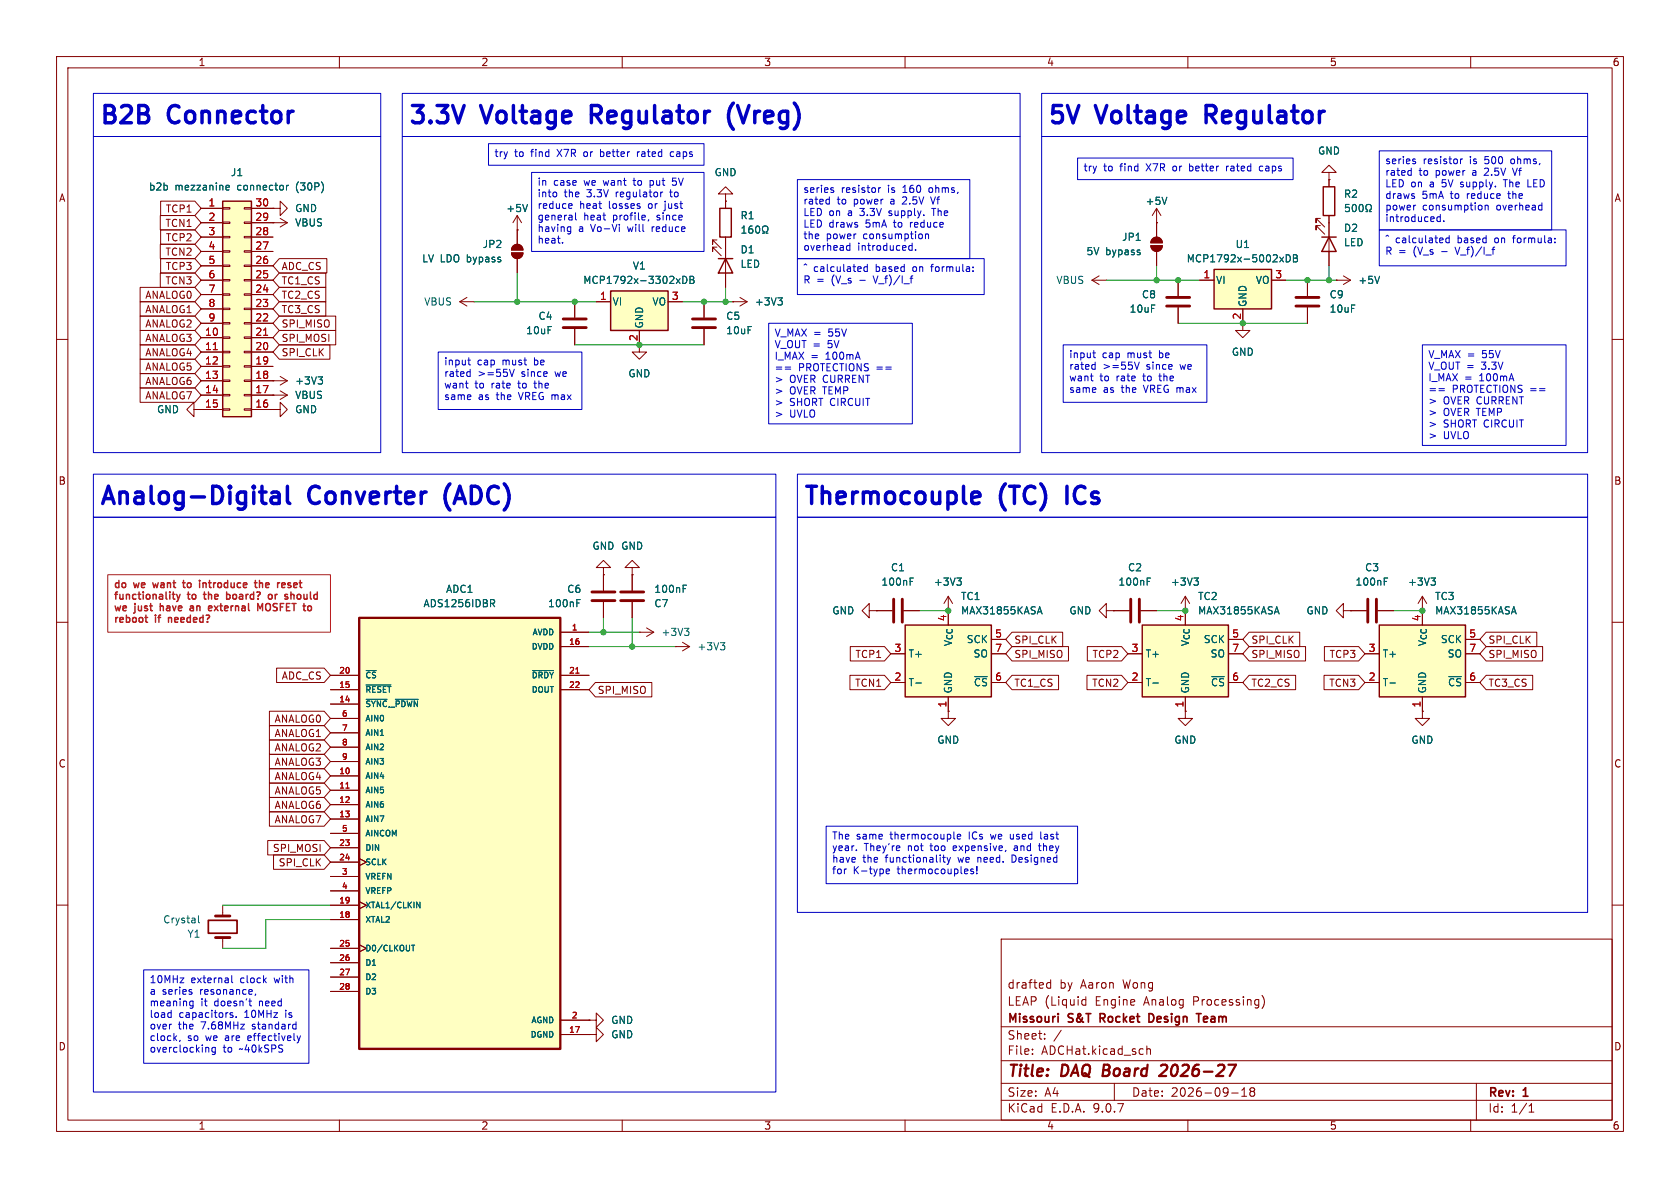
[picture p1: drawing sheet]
<svg xmlns="http://www.w3.org/2000/svg" width="297mm" height="210mm" viewBox="0 0 297 210" stroke-linecap="round" stroke-linejoin="round" font-family="sans-serif">
<g fill="none" stroke="#840000" stroke-width=".18">
<path d="M10 10h277v190h-277zM12 12h273v186h-273zM60 10v2M110 10v2M160 10v2M210 10v2M260 10v2M204.5 39.4h.1M204.5 36.8l-.8 1.3M204.5 36.8l.7 1.3M204.5 36.8v2.6M10 60h2"/>
<path d="M285 60h2M10 110h2M285 110h2M10 160h2M177 166h108v32h-108zM185.1 174.6l.2 .1 .4-.1M185.7 173.2v1.5M185.7 173.8l-.4-.1-.2 .1M191.5 176.7l.5 .1M192 176.2v1.5M192 177.6l-.5 .1M223.1 176a1.72 1.72 0 0 1 0 2.3"/>
<path d="M285 160h2M60 198v2M110 198v2M160 198v2M177 194.5h108M177 191.5h108M177 187.5h108M177 181.5h108M182.5 186.3v.1M182.5 185.5v.1M184.7 183.6v.1M184.7 182.8v.1"/>
<path d="M187.6 182.1l-1.3 2M197 191.5v3M202.7 184.9v1.5M202.7 185.5l.3-.1 .3 .1 .1 .9M210 198v2M217.7 193.2h1.2M219.5 193.8h.9M219.5 192.7l.5-.4v1.5M221.2 192.9l-.2 .3v.5l.2 .1 .5-.1 .1-.2-.1-.4-.2-.2M221.2 192.9l-.2-.2 .2-.4 .5 .1 .1 .2-.3 .3M221.2 192.9h.3M260 198v2"/>
<path d="M261 191.5v6.5M270.3 196.6h.9M270.3 195.5l.4-.4v1.5"/>
</g>
<path d="M206 188.2h-.4l-.4 .2M206.2 189.1l-1.3 1.1h1.3M217.2 188.2h1.3l-1.1 2" fill="none" stroke="#840000" stroke-width=".4"/>
<path d="M194.5 180h.6M195.1 179.2h-.6v1.5M203.8 179.4l-.3-.2h-.4v1.5h.4l.3-.2M211.5 179.2h.8M213 179.7l-.2 .2v.6l.2 .2M213.5 180l-.7 .2" fill="none" stroke="#840000" stroke-width=".3"/>
<path d="M206.3 34.9l-.4 1.2" fill="none" stroke="#006464" stroke-width=".18"/>
<path d="M243.8 110.5h15.3v12.7h-15.3z" fill="#ffffc2"/>
<path d="M243.8 110.5h15.3v12.7h-15.3z" fill="none" stroke="#840000" stroke-width=".25"/>
<path d="M241.3 115.6h2.5M259.1 115.6h2.5M259.1 113h2.5M209.5 125.7v1.3h1.3l-1.3 1.3-1.2-1.3h1.2M209.5 125.7h.1M241.3 120.7h2.5M251.5 125.7v1.3h1.2l-1.2 1.3-1.3-1.3h1.3M251.5 125.7h.1M251.5 123.2v2.5M259.1 120.7h2.5" fill="none" stroke="#840000" stroke-width=".18"/>
<path d="M267.3 108.2h.6M267.6 107.3l.4 1.2M245.7 120.7h1" fill="none" stroke="#006464" stroke-width=".18"/>
<path d="M201.9 110.5h15.3v12.7h-15.3z" fill="#ffffc2"/>
<path d="M233.7 41.9h2.5M234.9 41.9l1.3 2.6h-2.5zM201.9 110.5h15.3v12.7h-15.3z" fill="none" stroke="#840000" stroke-width=".25"/>
<g fill="none" stroke="#840000" stroke-width=".18">
<path d="M204.5 39.4v2.5M233.4 38.6h-.7v.8v-.8l1.5 1.5M233.4 39.9h-.7v.7v-.7l1.5 1.5M234.9 30.5h1.3l-1.3-1.3-1.2 1.3h1.2v1.3M234.9 31.8h.1M234.9 39.4v7.6M203.5 43.4h2a1.02 1.02 0 0 1-1 1 1.02 1.02 0 0 1-1-1zM203.7 42.2a1.02 1.02 0 0 1 1.2-.2 1.02 1.02 0 0 1 .6 .9h-2zM204.5 44.5v2.5M208.3 49.5v2.8M208.3 54.4v2.8M219.7 57.2v1.2h1.3l-1.3 1.3-1.3-1.3h1.3"/>
<path d="M231.1 49.5v2.8M231.1 54.4v2.8M199.4 115.6h2.5M217.2 115.6h2.5M217.2 113h2.5M251.5 105.4l-.8 1.3M251.5 105.4l.7 1.3M251.5 105.4v2.6M167.6 125.7v1.3h1.3l-1.3 1.3-1.2-1.3h1.2M167.6 125.7h.1M199.4 120.7h2.5M209.5 123.2v2.5"/>
<path d="M217.2 120.7h2.5"/>
</g>
<path d="M225.4 108.2h.6M225.7 107.3l.4 1.2M253 102.2h.8l-.5 .5M253.5 102.7l.3 .2v.3l-.3 .2M203.8 120.7h1" fill="none" stroke="#006464" stroke-width=".18"/>
<path d="M206.2 52.6h4.1M206.2 54.1h4.1M229.1 52.6h4.1M229.1 54.1h4.1" fill="none" stroke="#840000" stroke-width=".51"/>
<g fill="#840000" stroke="#840000" stroke-width=".18">
<path d="M203.5 43.4h2a1.02 1.02 0 0 1-1 1 1.02 1.02 0 0 1-1-1z"/>
<path d="M203.7 42.2a1.02 1.02 0 0 1 1.2-.2 1.02 1.02 0 0 1 .6 .9h-2z"/>
</g>
<path d="M160 110.5h15.3v12.7h-15.3z" fill="#ffffc2"/>
<path d="M160 110.5h15.3v12.7h-15.3z" fill="none" stroke="#840000" stroke-width=".25"/>
<path d="M157.5 115.6h2.5M175.3 115.6h2.5M175.3 113h2.5M157.5 120.7h2.5M167.6 123.2v2.5M175.3 120.7h2.5" fill="none" stroke="#840000" stroke-width=".18"/>
<path d="M183.5 108.2h.6M183.8 107.3l.4 1.2M161.9 120.7h1" fill="none" stroke="#006464" stroke-width=".18"/>
<path d="M214.6 47.6h10.2v7h-10.2z" fill="#ffffc2"/>
<path d="M233.9 33h2.1v5.1h-2.1zM214.6 47.6h10.2v7h-10.2z" fill="none" stroke="#840000" stroke-width=".25"/>
<path d="M234.9 31.8v1.2M234.9 38.1v1.3M212.1 49.5h2.5M219.7 54.6v2.6M224.8 49.5h2.5M154.9 108h2.8M159.8 108h2.8M104.1 180.3h1.3v-1.2l1.3 1.2-1.3 1.3v-1.3M104.1 180.3h.1" fill="none" stroke="#840000" stroke-width=".18"/>
<path d="M238.5 36.1h-.6l-.1 .6 .2-.1 .4 .1 .2 .2-.1 .4-.2 .1-.5-.1M239.2 36.3l.2-.2a.68 .68 0 0 1 .4 .7 .68 .68 0 0 1-.4 .6l-.2-.1-.1-.4zM240.4 36.3l.2-.2a.68 .68 0 0 1 .4 .7 .68 .68 0 0 1-.4 .6l-.2-.1-.1-.4zM241.5 37.4h.3v-.2a.54 .54 0 0 1-.3-.8 .54 .54 0 0 1 .8-.2 .58 .58 0 0 1-.2 1v.2h.3M226.2 45.5l.7 .8M226.9 45.5l-.7 .8M227.4 45a.64 .64 0 0 1 .7 .7 .64 .64 0 0 1-.7 .6zM228.7 45h.4l.2 .3-.2 .3 .2 .2 .1 .3-.3 .2h-.4zM228.7 45.6h.4M160.9 102.8h.4M160.9 102.2h.6" fill="none" stroke="#006464" stroke-width=".18"/>
<path d="M158 105.9v4.1M159.5 105.9v4.1" fill="none" stroke="#840000" stroke-width=".51"/>
<path d="M39.4 35.6h5v38.1h-5z" fill="#ffffc2"/>
<path d="M39.4 35.6h5v38.1h-5z" fill="none" stroke="#840000" stroke-width=".25"/>
<g fill="none" stroke="#840000" stroke-width=".18">
<path d="M35.6 36.8h3.8M35.6 39.4h3.8M39.4 36.7h1.2v.3h-1.2zM39.4 39.2h1.2v.3h-1.2zM43.2 36.7h1.2v.3h-1.2zM43.2 39.2h1.2v.3h-1.2zM44.4 36.8h3.9M44.4 39.4h6.4M48.3 36.8h1.2v-1.2l1.3 1.2-1.3 1.3v-1.3M48.3 36.8h.1M48.3 39.4h.1M49.5 38.6l1.3 .8"/>
<path d="M50.8 39.4l-1.3 .7M35.6 41.9h3.8M35.6 44.5h3.8M35.6 47h3.8M35.6 49.5h3.8M35.6 52.1h3.8M35.6 54.6h3.8M35.6 57.2h3.8M35.6 59.7h3.8M39.4 41.8h1.2v.2h-1.2zM39.4 44.3h1.2v.3h-1.2zM39.4 46.9h1.2v.2h-1.2z"/>
<path d="M39.4 49.4h1.2v.3h-1.2zM39.4 51.9h1.2v.3h-1.2zM39.4 54.5h1.2v.2h-1.2zM39.4 57h1.2v.3h-1.2zM39.4 59.6h1.2v.2h-1.2zM43.2 41.8h1.2v.2h-1.2zM43.2 44.3h1.2v.3h-1.2zM43.2 46.9h1.2v.2h-1.2zM43.2 49.4h1.2v.3h-1.2zM43.2 51.9h1.2v.3h-1.2zM43.2 54.5h1.2v.2h-1.2zM43.2 57h1.2v.3h-1.2z"/>
<path d="M43.2 59.6h1.2v.2h-1.2zM44.4 41.9h3.9M44.4 44.5h3.9M44.4 47h3.9M44.4 49.5h3.9M44.4 52.1h3.9M44.4 54.6h3.9M44.4 57.2h3.9M44.4 59.7h3.9M101.6 53.3v2.8M101.6 58.2v2.8M193 49.5h2.6"/>
<path d="M193 49.5l1.3 .8M194.3 48.8l-1.3 .7M195.6 49.5h.1M34.3 72.4v-1.3l-1.3 1.3 1.3 1.3v-1.3h1.3M35.6 72.4h.1M35.6 62.2h3.8M35.6 64.8h3.8M35.6 67.3h3.8M35.6 69.9h3.8M35.6 72.4h3.8M39.4 62.1h1.2v.3h-1.2zM39.4 64.6h1.2v.3h-1.2z"/>
<path d="M39.4 67.2h1.2v.2h-1.2zM39.4 69.7h1.2v.3h-1.2zM39.4 72.3h1.2v.2h-1.2zM43.2 62.1h1.2v.3h-1.2zM43.2 64.6h1.2v.3h-1.2zM43.2 67.2h1.2v.2h-1.2zM43.2 69.7h1.2v.3h-1.2zM43.2 72.3h1.2v.2h-1.2zM44.4 62.2h3.9M44.4 64.8h3.9M44.4 67.3h6.4M44.4 69.9h6.4"/>
<path d="M44.4 72.4h3.9M48.3 67.3h.1M48.3 69.9h.1M48.3 72.4h1.2v1.3l1.3-1.3-1.3-1.3v1.3M48.3 72.4h.1M49.5 66.5l1.3 .8M49.5 69.1l1.3 .8M50.8 67.3l-1.3 .8M50.8 69.9l-1.3 .7M113 61v1.2h1.3l-1.3 1.3-1.2-1.3h1.2M153.7 108v-1.3l-1.3 1.3 1.3 1.2v-1.2h1.2M154.9 108h.1"/>
<path d="M167.6 105.4l-.7 1.3M167.6 105.4l.8 1.3M167.6 105.4v2.6M195.6 108v-1.3l-1.3 1.3 1.3 1.2v-1.2h1.2M196.8 108h.1M196.8 108h2.8M201.7 108h2.8M209.5 105.4l-.7 1.3M209.5 105.4l.8 1.3M209.5 105.4v2.6M237.5 108v-1.3l-1.3 1.3 1.3 1.2v-1.2h1.3M238.8 108h.1"/>
<path d="M238.8 108h2.8M243.6 108h2.8"/>
</g>
<path d="M46.6 59.3h.7M37.7 61.8h.7" fill="none" stroke="#a90000" stroke-width=".18"/>
<g fill="none" stroke="#006464" stroke-width=".18">
<path d="M40 33.5h.5M40 32.8h.4l.1 .3-.6 .1M50.6 32.8v.8M51 32.8l-.4 .2M56.2 66.6h.8l-.4 .5M56.8 67.1l.2 .2v.3l-.2 .3M169.2 102.2h.7l-.4 .5M169.7 102.7l.2 .2v.3l-.2 .2M202.8 102.2h.6M202.8 102.8h.4M211.1 102.2h.7l-.4 .5M211.6 102.7l.2 .2v.3l-.2 .2"/>
<path d="M244.7 102.2h.6M244.7 102.8h.4"/>
</g>
<path d="M99.6 56.4h4M99.6 57.9h4M199.9 105.9v4.1M201.4 105.9v4.1M241.8 105.9v4.1M243.3 105.9v4.1" fill="none" stroke="#840000" stroke-width=".51"/>
<path d="M63.5 109.2h35.6v76.2h-35.6z" fill="#ffffc2"/>
<path d="M63.5 109.2h35.6v76.2h-35.6z" fill="none" stroke="#840000" stroke-width=".41"/>
<g fill="none" stroke="#840000" stroke-width=".18">
<path d="M91.4 38.1l-.7 1.3M91.4 38.1l.8 1.3M91.4 38.1v5.1M128.3 34.3h1.2l-1.2-1.3-1.3 1.3h1.3v1.3M128.3 35.6h.1M128.3 35.6v1.2M81.3 53.3l1.2 .8M81.3 53.3h2.5M82.5 52.6l-1.2 .7M83.8 53.3h.1M90.4 44.7h2.1a1.02 1.02 0 0 1-1.1 1 1.02 1.02 0 0 1-1-1zM90.7 43.5a1.02 1.02 0 0 1 1.1-.2 1.02 1.02 0 0 1 .7 .9h-2.1z"/>
<path d="M91.4 40.6h.1M91.4 45.7v2.6M124.5 53.3v2.8M124.5 58.2v2.8M126.7 42.4h-.7v.8v-.8l1.5 1.5M126.7 43.7h-.7v.8v-.8l1.5 1.5M128.3 41.9v8.9M58.4 119.4h5.1M99.1 119.4h5M99.1 111.8h5M99.1 114.3h5M106.7 100.3h1.2l-1.2-1.2-1.3 1.2h1.3v1.3"/>
<path d="M106.7 101.6h.1M111.8 100.3h1.2l-1.2-1.2-1.3 1.2h1.3v1.3M111.8 101.6h.1M58.4 121.9h5.1M58.4 124.5h5.1M58.4 127h5.1M58.4 129.5h5.1M58.4 132.1h5.1M58.4 134.6h5.1M58.4 137.2h5.1M58.4 139.7h5.1M99.1 121.9h5"/>
<path d="M58.4 142.2h5.1M58.4 144.8h5.1M58.4 147.3h5.1M58.4 149.9h5.1M58.4 152.4h5.1M58.4 154.9h5.1M58.4 157.5h5.1M63.5 151.8l1.3 .6-1.3 .6M63.5 159.4l1.3 .6-1.3 .7M58.4 160h5.1M58.4 162.6h5.1M58.4 167.6h5.1"/>
<path d="M58.4 170.2h5.1M58.4 172.7h5.1M58.4 175.3h5.1M63.5 167l1.3 .6-1.3 .7M99.1 180.3h5M99.1 182.9h5M104.1 182.9h1.3v-1.3l1.3 1.3-1.3 1.3v-1.3M104.1 182.9h.1"/>
</g>
<g fill="none" stroke="#006464" stroke-width=".18">
<path d="M93.3 36.1l-.5 1.3M133 39.9l-.4 .1a.86 .86 0 0 0 0 1.2l.4-.1 .1-.4-.2-.3-.4 .1-.1 .2M131.2 41.2h.7M131.2 40.3l.3-.4v1.3M133.7 40.1l.2-.2a.68 .68 0 0 1 .4 .7 .68 .68 0 0 1-.4 .6l-.2-.1-.1-.4zM134.8 41.2h.3v-.2a.54 .54 0 0 1-.3-.8 .54 .54 0 0 1 .8-.2 .58 .58 0 0 1-.1 1v.2h.3M64.7 118.5h1.8M86.7 106h.5l.2 .2-.1 .4-.6 .1M87 106.7l.4 .6M94.1 118.5h3.7M64.7 121.1h4.4M64.7 123.6h3.7"/>
<path d="M69.9 123.6h4M73.7 159.5l.5 1v-1M72.7 167.1h.6M73 167.1v1"/>
</g>
<path d="M101.8 119h.6M61.2 139.3h.5" fill="none" stroke="#a90000" stroke-width=".18"/>
<path d="M127.3 36.8h2v5.1h-2zM127 45.7h2.5M128.3 45.7l1.2 2.6h-2.5z" fill="none" stroke="#840000" stroke-width=".25"/>
<g fill="#840000" stroke="#840000" stroke-width=".18">
<path d="M90.4 44.7h2.1a1.02 1.02 0 0 1-1.1 1 1.02 1.02 0 0 1-1-1z"/>
<path d="M90.7 43.5a1.02 1.02 0 0 1 1.1-.2 1.02 1.02 0 0 1 .7 .9h-2.1z"/>
</g>
<path d="M122.4 56.4h4.1M122.4 57.9h4.1" fill="none" stroke="#840000" stroke-width=".51"/>
<path d="M107.9 51.4h10.2v7h-10.2z" fill="#ffffc2"/>
<path d="M107.9 51.4h10.2v7h-10.2z" fill="none" stroke="#840000" stroke-width=".25"/>
<g fill="none" stroke="#840000" stroke-width=".18">
<path d="M28.3 38.1h6.1l1.2 1.3-1.2 1.2h-6.1zM28.4 35.6h6l1.2 1.2-1.2 1.3h-6zM35.6 36.8h3.8M35.6 39.4h3.8M44.4 36.8h3.9M44.4 39.4h3.9M48.3 36.8h.1M48.3 39.4h.1M128.3 35.6h.1M128.3 35.6v1.2M204.5 39.4h.1M204.5 39.4v2.5"/>
<path d="M234.9 31.8h.1M234.9 31.8v1.2M234.9 38.1v3.8M24.8 58.4h9.6l1.2 1.3-1.2 1.3h-9.6zM24.8 53.3h9.6l1.2 1.3-1.2 1.3h-9.6zM24.8 50.8h9.6l1.2 1.3-1.2 1.2h-9.6zM24.8 55.9h9.6l1.2 1.3-1.2 1.2h-9.6zM28.3 48.3h6.1l1.2 1.2-1.2 1.3h-6.1zM28.3 43.2h6.1l1.2 1.3-1.2 1.2h-6.1zM28.4 45.7h6l1.2 1.3-1.2 1.3h-6zM28.4 40.6h6l1.2 1.3-1.2 1.3h-6zM35.6 49.5h3.8"/>
<path d="M35.6 41.9h3.8M35.6 44.5h3.8M35.6 47h3.8M35.6 52.1h3.8M35.6 54.6h3.8M35.6 57.2h3.8M35.6 59.7h3.8M44.4 49.5h3.9M44.4 41.9h3.9M44.4 44.5h3.9M44.4 47h3.9M44.4 52.1h3.9"/>
<path d="M44.4 54.6h3.9M44.4 57.2h3.9M44.4 59.7h3.9M49.4 48.3h8.2v2.5h-8.2l-1.1-1.3zM49.4 45.7h8.4v2.6h-8.4l-1.1-1.3zM49.4 50.8h8.2v2.5h-8.2l-1.1-1.2zM49.4 58.4h10v2.6h-10l-1.1-1.3zM49.4 55.9h10v2.5h-10l-1.1-1.2zM49.4 53.3h8.2v2.6h-8.2l-1.1-1.3zM91.4 40.6h.1M91.4 40.6v2.6M91.4 45.7v2.6"/>
<path d="M101.6 53.3v2.8M101.6 58.2v2.8M105.4 53.3h2.5M113 58.4v2.6M118.1 53.3h2.5M124.5 53.3v2.8M124.5 58.2v2.8M128.3 41.9v3.8M128.3 48.3v2.5M129.5 53.3h.1M129.5 53.3h2.6M130.8 52.6l1.3 .7"/>
<path d="M132.1 53.3l-1.3 .8M204.5 44.5v2.5M208.3 49.5v2.8M208.3 54.4v2.8M212.1 49.5h2.5M219.7 54.6v2.6M224.8 49.5h2.5M231.1 49.5v2.8M231.1 54.4v2.8M234.9 44.5v2.5M236.2 49.5h.1M236.2 49.5h2.6"/>
<path d="M237.5 48.8l1.3 .7M238.8 49.5l-1.3 .8M24.8 66h9.6l1.2 1.3-1.2 1.3h-9.6zM24.8 68.6h9.6l1.2 1.3-1.2 1.2h-9.6zM24.8 63.5h9.6l1.2 1.3-1.2 1.2h-9.6zM24.8 61h9.6l1.2 1.2-1.2 1.3h-9.6zM35.6 72.4h.1M35.6 62.2h3.8M35.6 64.8h3.8M35.6 67.3h3.8M35.6 69.9h3.8M35.6 72.4h3.8"/>
<path d="M44.4 62.2h3.9M44.4 64.8h3.9M44.4 67.3h3.9M44.4 69.9h3.9M44.4 72.4h3.9M48.3 67.3h.1M48.3 69.9h.1M48.3 72.4h.1M49.4 61h8.9v2.5h-8.9l-1.1-1.3zM48.9 118.1h8.4l1.1 1.3-1.1 1.3h-8.4zM58.4 119.4h5.1M99.1 111.8h5"/>
<path d="M99.1 114.3h5M99.1 119.4h5M106.7 101.6h.1M106.7 101.6v2.8M106.7 106.4v2.8M111.8 101.6h.1M111.8 101.6v2.8M111.8 106.4v2.8M113 111.8h.1M113 111.8h2.6M114.3 111l1.3 .8M115.6 111.8l-1.3 .7"/>
<path d="M119.4 114.3h.1M119.4 114.3h2.5M120.6 113.5l1.3 .8M121.9 114.3l-1.3 .8M150.3 119.4h6.1l1.1 1.3-1.1 1.2h-6.1zM150.3 114.3h6.1l1.1 1.3-1.1 1.2h-6.1zM154.9 108h.1M154.9 108h2.8M157.5 115.6h2.5M159.8 108h2.8M175.3 115.6h2.5M175.3 113h2.5"/>
<path d="M178.9 111.8h9v2.5h-9l-1.1-1.3zM178.9 119.4h8.2v2.5h-8.2l-1.1-1.2zM178.9 114.3h10v2.5h-10l-1.1-1.2zM192.2 119.4h6.1l1.1 1.3-1.1 1.2h-6.1zM192.2 114.3h6.1l1.1 1.3-1.1 1.2h-6.1zM196.8 108h.1M196.8 108h2.8M199.4 115.6h2.5M201.7 108h2.8M217.2 115.6h2.5M217.2 113h2.5M220.8 111.8h9v2.5h-9l-1.1-1.3z"/>
<path d="M220.8 114.3h10v2.5h-10l-1.1-1.2zM220.8 119.4h8.2v2.5h-8.2l-1.1-1.2zM234.1 119.4h6.1l1.1 1.3-1.1 1.2h-6.1zM234.1 114.3h6.1l1.1 1.3-1.1 1.2h-6.1zM238.8 108h.1M238.8 108h2.8M241.3 115.6h2.5M243.6 108h2.8M259.1 115.6h2.5M259.1 113h2.5M262.7 111.8h9v2.5h-9l-1.1-1.3zM262.7 114.3h10v2.5h-10l-1.1-1.2z"/>
<path d="M262.7 119.4h8.3v2.5h-8.3l-1.1-1.2zM47.6 138.4h9.7l1.1 1.3-1.1 1.3h-9.7zM47.6 135.9h9.7l1.1 1.3-1.1 1.2h-9.7zM47.6 133.3h9.7l1.1 1.3-1.1 1.3h-9.7zM47.6 130.8h9.7l1.1 1.3-1.1 1.3h-9.7zM47.6 128.3h9.7l1.1 1.2-1.1 1.3h-9.7zM47.6 125.7h9.7l1.1 1.3-1.1 1.3h-9.7zM58.4 121.9h5.1M58.4 124.5h5.1M58.4 127h5.1M58.4 129.5h5.1M58.4 132.1h5.1"/>
<path d="M58.4 134.6h5.1M58.4 137.2h5.1M58.4 139.7h5.1M99.1 121.9h5M105.3 120.6h9.9v2.6h-9.9l-1.2-1.3zM157.5 120.7h2.5M167.6 125.7h.1M167.6 123.2v2.5M175.3 120.7h2.5M199.4 120.7h2.5M209.5 125.7h.1M209.5 123.2v2.5"/>
<path d="M217.2 120.7h2.5M241.3 120.7h2.5M251.5 125.7h.1M251.5 123.2v2.5M259.1 120.7h2.5M47.3 148.6h10l1.1 1.3-1.1 1.2h-10zM47.6 141h9.7l1.1 1.2-1.1 1.3h-9.7zM47.6 143.5h9.7l1.1 1.3-1.1 1.3h-9.7zM48.4 151.1h8.9l1.1 1.3-1.1 1.3h-8.9zM58.4 142.2h5.1M58.4 144.8h5.1M58.4 147.3h5.1"/>
<path d="M58.4 149.9h5.1M58.4 152.4h5.1M58.4 154.9h5.1M58.4 157.5h5.1M63.5 151.8l1.3 .6-1.3 .6M63.5 159.4l1.3 .6-1.3 .7M39.4 160v1.9M39.4 165.7v1.9M58.4 160h5.1M58.4 162.6h5.1M58.4 167.6h5.1M58.4 170.2h5.1"/>
<path d="M58.4 172.7h5.1M58.4 175.3h5.1M63.5 167l1.3 .6-1.3 .7M99.1 180.3h5M99.1 182.9h5M104.1 182.9h.1M104.1 180.3h.1"/>
</g>
<g fill="none" stroke="#006464" stroke-width=".18">
<path d="M40 33.5h.5M40 32.8h.4l.1 .3-.6 .1M50.6 32.8v.8M51 32.8l-.4 .2M93.3 36.1l-.5 1.3M133 39.9l-.4 .1a.86 .86 0 0 0 0 1.2l.4-.1 .1-.4-.2-.3-.4 .1-.1 .2M206.3 34.9l-.4 1.2M238.5 36.1h-.6l-.1 .6 .2-.1 .4 .1 .2 .2-.1 .4-.2 .1-.5-.1M239.2 36.3l.2-.2a.68 .68 0 0 1 .4 .7 .68 .68 0 0 1-.4 .6l-.2-.1-.1-.4zM240.4 36.3l.2-.2a.68 .68 0 0 1 .4 .7 .68 .68 0 0 1-.4 .6l-.2-.1-.1-.4zM241.5 37.4h.3v-.2a.54 .54 0 0 1-.3-.8 .54 .54 0 0 1 .8-.2 .58 .58 0 0 1-.2 1v.2h.3M119.6 49.3l.6 .8"/>
<path d="M120.2 49.3l-.6 .8M120.7 48.8a.64 .64 0 0 1 .7 .7 .64 .64 0 0 1-.7 .6zM122 48.8h.4l.2 .3-.2 .3 .2 .2 .1 .3-.2 .2h-.5zM122 49.4h.4M131.2 41.2h.7M131.2 40.3l.3-.4v1.3M133.7 40.1l.2-.2a.68 .68 0 0 1 .4 .7 .68 .68 0 0 1-.4 .6l-.2-.1-.1-.4zM134.8 41.2h.3v-.2a.54 .54 0 0 1-.3-.8 .54 .54 0 0 1 .8-.2 .58 .58 0 0 1-.1 1v.2h.3M137.5 52.6h.8l-.4 .5M138.1 53.1l.2 .3v.3l-.2 .2M226.2 45.5l.7 .8M226.9 45.5l-.7 .8"/>
<path d="M227.4 45a.64 .64 0 0 1 .7 .7 .64 .64 0 0 1-.7 .6zM228.7 45h.4l.2 .3-.2 .3 .2 .2 .1 .3-.3 .2h-.4zM228.7 45.6h.4M243.9 48.8l-.4 1.3M56.2 66.6h.8l-.4 .5M56.8 67.1l.2 .2v.3l-.2 .3M64.7 118.5h1.8M86.7 106h.5l.2 .2-.1 .4-.6 .1M87 106.7l.4 .6M94.1 118.5h3.7M102 106.6h.4M102 106h.6"/>
<path d="M120.8 104.1h.4M120.8 103.4h.6M121 111.1h.8l-.4 .5M121.5 111.6l.3 .2v.3l-.3 .2M127.4 113.6h.7l-.4 .5M127.9 114.1l.2 .2v.3l-.2 .3M160.9 102.2h.6M160.9 102.8h.4M169.2 102.2h.7l-.4 .5M169.7 102.7l.2 .2v.3l-.2 .2M183.5 108.2h.6M183.8 107.3l.4 1.2"/>
<path d="M202.8 102.2h.6M202.8 102.8h.4M211.1 102.2h.7l-.4 .5M211.6 102.7l.2 .2v.3l-.2 .2M225.4 108.2h.6M225.7 107.3l.4 1.2M244.7 102.2h.6M244.7 102.8h.4M253 102.2h.8l-.5 .5M253.5 102.7l.3 .2v.3l-.3 .2M267.3 108.2h.6M267.6 107.3l.4 1.2"/>
<path d="M64.7 121.1h4.4M64.7 123.6h3.7M69.9 123.6h4M161.9 120.7h1M203.8 120.7h1M245.7 120.7h1M73.7 159.5l.5 1v-1M35.1 161.9v1.1l.2 .1M72.7 167.1h.6M73 167.1v1"/>
</g>
<path d="M104.6 106.2h4.1M104.6 104.6h4.1M109.7 106.2h4.1M109.7 104.6h4.1M38.1 161.9h2.5M38.1 165.7h2.5" fill="none" stroke="#840000" stroke-width=".51"/>
<path d="M36.8 162.7h5.1v2.3h-5.1z" fill="none" stroke="#840000" stroke-width=".3"/>
<g fill="none" stroke="#009600" stroke-width=".18">
<path d="M83.8 53.3h21.6M91.4 48.3v5M120.6 53.3h8.9M128.3 50.8v2.5M195.6 49.5h16.5M204.5 47v2.5M208.3 57.2h22.8M227.3 49.5h8.9M234.9 47v2.5M101.6 61h22.9M104.1 114.3h15.3M104.1 111.8h8.9"/>
<path d="M106.7 109.2v2.6M111.8 109.2v5.1M162.6 108h5M204.5 108h5M246.4 108h5.1M39.4 160h19M58.4 162.6h-11.4v5h-7.6"/>
</g>
<path d="M19 101.6h39.4v10.2h-39.4z" fill="none" stroke="#d71619" stroke-width=".18"/>
<g fill="none" stroke="#d71619" stroke-width=".25">
<path d="M21 102.6v1.3M22.3 108.7v1.3M24.6 104.6v1.1M25.8 108.7v1.1M26 110h.1M26.6 106.7v1.1M27 103l.2 .9M28.3 106.7v1.3M28.4 108.7l-.3 .2M29.4 104.6v1.1M29.8 109.2v.8M30.6 104.6v1.1"/>
<path d="M30.8 102.6v1.1M31.2 105.1l.3 .8M31.5 105.9l-.3 .4M31.8 105.1l-.3 .8M32.3 103h.4M32.4 102.6v1.1l.3 .2M33.3 104.6v1.1M33.7 108.7v1.3M34.1 107.2l.1 .1M34.2 107.4l-.4 .1-.2 .2 .2 .3 .4-.1M35.3 102.6v.1M35.9 103v.9"/>
<path d="M35.9 108.7v1.3M36 105.1h.4M36.1 104.6v1.1M36.4 103.1l-.3-.1-.2 .1M36.9 104.6v1.3M37 102.6v1.1M37.4 107.9l-.4 .1M37.4 107.2l.1 .2-.6 .1M37.9 107.1l.7 .9M38.6 107.1l-.7 .9M39 106.7v1.1M40.1 104.6v1.3"/>
<path d="M40.2 102.6v1.3M40.6 105.8l-.2 .1h-.3M43.9 106.7v1.1M44.8 104.6v1.3M45.1 102.6v1.1M45.4 104.7l.4-.1 .2 .2M45.6 108v-1.3l.4 .9 .4-.9v1.3M45.9 103.1l.2-.1 .3 .1v.8M45.9 102.6v1.3M47 107.1v.7l.3 .2M47.6 106.7l.1 .2M48 105.2v.6l-.1 .1h-.3"/>
<path d="M48.5 106.7l-.1 .1M49.6 106.7v1.3M50.6 106.7v1.3M50.9 103.8l.4 .1M51.3 103l-.4 .2 .1 .2h.3M51.4 104.6v1.3M51.6 106.7h.7M52 106.7v1.3M53.1 102.6v1.1M53.7 106.7v1.1M54.9 104.6v1.1M56.1 104.6v1.3"/>
</g>
<g fill="none" stroke="#0000c2" stroke-width=".18">
<path d="M16.5 16.5h50.8v7.6h-50.8zM71.1 16.5h109.2v7.6h-109.2zM184.1 16.5h96.6v7.6h-96.6zM16.5 24.1h50.8v55.9h-50.8zM71.1 24.1h109.2v55.9h-109.2zM86.4 25.4h38.1v3.8h-38.1zM94 30.5h30.5v14h-30.5zM98.3 34l.1 .2-.1 .5M100.7 36l.4 .1v.2l-.6 .1M101.1 36.8h-.4M101.7 37.6v1.1l.2 .2M106.2 26.4v1.3"/>
<path d="M106.2 27.6l.1 .1M106.3 26.8l-.1 .1M112.7 26.8v.9M113.1 26.8l-.4 .3M114.7 38.8l-.1 .3M114.9 31.9v1.3M114.9 32.7l.2 .1M115.1 31.9l-.2 .1M116.8 34v.8M116.9 34.1l-.1 .1M117.3 37.3h.1M118.9 32.6l.4 .2"/>
<path d="M119.1 26.9l-.4-.1-.2 .3 .1 .5h.5M119.5 31.5h-.6v.6l.4-.1M141 31.8h30.4v13.9h-30.4zM146.3 35.2l.3 .1M146.6 34.8v1.3M146.6 36l-.3 .1M147 33.6l.3 .1 .1 .1-.2 .2h-.2M147 33.2h.3M155.3 33.2v.8M155.7 33.2l-.4 .2M164.5 34.8l.4 1.3M164.7 36.8h.7"/>
<path d="M184.1 24.1h96.6v55.9h-96.6zM190.5 27.9h38.1v3.9h-38.1zM210.3 28.9v1.3M210.3 30.2h.1M210.4 29.4h-.1M216.8 29.4v.8M217.2 29.4l-.4 .2M223.2 29.4h-.3l-.3 .2 .2 .6h.4M243.8 26.7h30.5v13.9h-30.5zM249.1 30.1l.4 .1M249.5 29.7v1.3M249.5 30.9l-.4 .1"/>
<path d="M249.9 28.5l.3 .1 .1 .2-.2 .1h-.2M249.9 28.1l.3 .1M250 34.7v.3M250.2 36.3h.1M254.1 38.4v.6l.2 .2 .3-.1M254.6 37.9v1.3M255.2 39v.2M258.2 28.1v.8M258.6 28.1l-.4 .2M261.9 36.4v.6M262.6 36.4l.1-.1h.3l.1 .8M262.6 36.3v.8"/>
<path d="M267.4 29.7l.4 1.3M270.1 33h.6M272.5 36.3h.1M272.6 35.9v1.2M272.6 37.1h-.1M99.4 42.9v.1M100.9 40.1v1l-.2 .3M100.9 40.9h-.4M109.5 40.1v.8M135.9 57.2h25.4v17.7h-25.4zM141 45.7h33v6.4h-33zM149.8 44.2h.4"/>
<path d="M150.2 43v1.2M152 49.6h1M153.3 46.7v1.3M153.3 47.2l-.3-.1-.3 .3 .1 .5h.5M154.4 48.8l.4 1.2M160.8 44.2h.5M160.9 49.2h.5M161.3 43v1.2M161.9 44.1v.1M163.6 41.4v.8M163.6 41.5l.2-.1h.3l.1 .8M172 47.9v.1"/>
<path d="M172 47.2v.1M243.8 40.6h33.1v6.4h-33.1zM254.9 44.5h.9M256.2 41.6v1.3M256.2 42.1h-.4l-.2 .2 .1 .6h.5M257.2 43.7l.5 1.3M263.8 44.1h.4M274.9 42.8v.1M274.9 42.1v.1M77.5 62.2h25.4v10.2h-25.4zM82.3 67.7h.5M82.6 68.6h.2"/>
<path d="M82.7 63.7h.5M82.8 65.7l.3 .1M82.9 63.2v1.1l.3 .2M83.1 65.3v1.2M83.1 66.5h-.3M90.1 65.3l.4 1.2 .4-1.2M138.8 64.9h1M138.8 65.3h1M188 61h25.4v10.1h-25.4zM192.8 66.5h.4M193.1 67.3h.1M193.2 62.4h.5"/>
<path d="M193.2 64.4l.4 .1M193.4 62v1.1l.3 .1M193.6 64v1.3M193.6 65.2l-.4 .1M200.6 64l.4 1.3 .4-1.3M251.5 61h25.4v17.7h-25.4zM254.4 68.7h1M254.4 69.1h1M16.5 83.8h120.7v7.6h-120.7zM16.5 91.4h120.7v101.6h-120.7zM141 83.8h139.7v7.6h-139.7zM141 91.4h139.7v69.9h-139.7z"/>
<path d="M146 146.1h44.5v10.1h-44.5zM151.4 150.2v.2M156.7 153.8v.6h.5M157.3 153.8v.1l-.6 .1M166.6 151.6h.5M166.8 151.1v1.1l.3 .2M167.4 151.6l.3 .8M167.7 152.4l-.3 .4M168 151.6l-.3 .8M168.7 148.3h.1M169.2 147.9l.6-.1v-.3h-.4l-.2 .2 .1 .6h.5M172.1 153.7l-.3-.1-.2 .2 .1 .2 .4 .1v.3h-.5"/>
<path d="M172.7 154.3v.2M172.7 153.2v.8M178.6 147.5v.6l.2 .2M179.2 151.1h-.3v1.3h.3M179.5 149.5l-.2 .1M179.5 149.9l-.2 .2 .2 .3M183.6 149.5h.5M183.8 149.1v1.1l.3 .2M184 147.1v1l.2 .2M25.4 171.5h29.2v16.5h-29.2zM30.3 178.6v1.3M30.3 179.8l-.2 .1"/>
<path d="M33.6 177.8h.5M33.6 177h.5M33.9 175.4v.3M34.1 177v1l-.2 .2h-.3M41 172.5v1l.1 .2M41.1 179.1l-.3-.1-.1 .2v.2l.4 .1v.3h-.4M41.8 179.7v.2M44.2 177.8h.3M45.2 175.7l-.1 .3M31.8 183.9l-.1 .2M36.6 185.1l.3 .2v.7M38.1 185.2l-.4-.1-.2 .3 .1 .5h.5"/>
<path d="M38.1 185.1v1.1l-.3 .2h-.3M52.2 181.1h.1M52.3 180.6v1.3M52.3 181.8l-.1 .1M52.5 183.1l.3 .8M52.8 183.9l-.1 .4M53.1 183.1l-.3 .8"/>
</g>
<path d="M105.7 18.7h-1.1v3M129.7 18.2a3.5 3.5 0 0 0 0 4.7M214.4 18.7h-1.2v3M104.6 20.2h1.1M213.2 20.2h1.2M48.1 87.1l.2-.1h.6l.3 .1 .2 .3v1.6M49.4 87.7l-.3 .1h-.8a.6 .6 0 0 0-.4 .6 .6 .6 0 0 0 .4 .6h.8l.3-.1M50.8 86v2.6l.2 .3 .2 .1M172.2 87h.6l.3 .1 .1 .6-1.4 .3M173.1 88.9l-.3 .1h-.6M188.6 86v3" fill="none" stroke="#0000c2" stroke-width=".61"/>
<path d="M46.6 59.3h.7M37.7 61.8h.7M101.8 119h.6M61.2 139.3h.5" fill="none" stroke="#a90000" stroke-width=".18"/>
<g fill="#009600" stroke="#009600" stroke-width=".18">
<circle cx="111.8" cy="114.3" r=".46"/>
<circle cx="106.7" cy="111.8" r=".46"/>
<circle cx="251.5" cy="108" r=".46"/>
<circle cx="234.9" cy="49.5" r=".46"/>
<circle cx="204.5" cy="49.5" r=".46"/>
<circle cx="209.5" cy="108" r=".46"/>
<circle cx="167.6" cy="108" r=".46"/>
<circle cx="128.3" cy="53.3" r=".46"/>
<circle cx="101.6" cy="53.3" r=".46"/>
<circle cx="113" cy="61" r=".46"/>
<circle cx="91.4" cy="53.3" r=".46"/>
<circle cx="124.5" cy="53.3" r=".46"/>
<circle cx="231.1" cy="49.5" r=".46"/>
<circle cx="219.7" cy="57.2" r=".46"/>
<circle cx="208.3" cy="49.5" r=".46"/>
</g>
<g font-size="4.2" fill="#0000c2">
<text x="17.5" y="22.8">B2B</text>
<text x="30" y="22.8">Connector</text>
<text x="72.1" y="22.8">3.3V</text>
<text x="85.5" y="22.8">Voltage</text>
<text x="105.9" y="22.8">Regulator</text>
<text x="131.3" y="22.8">(Vreg)</text>
<text x="185.1" y="22.8">5V</text>
<text x="194.2" y="22.8">Voltage</text>
<text x="214.5" y="22.8">Regulator</text>
<text x="17.5" y="90.1">Analog-Digital</text>
<text x="54.8" y="90.1">Converter</text>
<text x="80" y="90.1">(ADC)</text>
<text x="141.9" y="90.1">Thermocouple</text>
<text x="177" y="90.1">(TC)</text>
<text x="189.9" y="90.1">ICs</text>
</g>
<g font-size="2.8" fill="#840000">
<text x="178" y="190.9">Title:</text>
<text x="187.7" y="190.9">DAQ Board</text>
<text x="206.8" y="190.9">2026-27</text>
</g>
<g font-size="2.1" fill="#840000">
<text x="178" y="178">LEAP (Liquid</text>
<text x="178" y="175">drafted</text>
<text x="187.3" y="175">by</text>
<text x="191.1" y="175">Aaron</text>
<text x="193.7" y="178">Engine</text>
<text x="198.7" y="175">Wong</text>
<text x="202.4" y="178">Analog</text>
<text x="211.2" y="178">Processing)</text>
<text x="178" y="184">Sheet:</text>
<text x="178" y="181.2">Missouri</text>
<text x="189" y="181.2">S&amp;T</text>
<text x="195.1" y="181.2">Rocket</text>
<text x="204.4" y="181.2">Design</text>
<text x="213.5" y="181.2">Team</text>
<text x="178" y="186.7">File:</text>
<text x="184.1" y="186.7">ADCHat.kicad_sch</text>
<text x="178" y="196.9">KiCad</text>
<text x="178" y="194.1">Size:</text>
<text x="184.7" y="194.1">A4</text>
<text x="185.7" y="196.9">E.D.A.</text>
<text x="193.3" y="196.9">9.0.7</text>
<text x="200" y="194.1">Date:</text>
<text x="207" y="194.1">2026-09-18</text>
<text x="263" y="194.3">Rev:</text>
<text x="263" y="196.9">Id:</text>
<text x="267.1" y="196.9">1/1</text>
<text x="269.4" y="194.3">1</text>
</g>
<g font-size="1.8" fill="#840000">
<text x="35" y="11.9">1</text>
<text x="85" y="11.9">2</text>
<text x="135" y="11.9">3</text>
<text x="185" y="11.9">4</text>
<text x="235" y="11.9">5</text>
<text x="285" y="11.9">6</text>
<text x="10.3" y="35.9">A</text>
<text x="285.3" y="35.9">A</text>
<text x="29.2" y="40.3">TCN1</text>
<text x="29.2" y="37.8">TCP1</text>
<text x="29.2" y="45.4">TCN2</text>
<text x="29.2" y="47.9">TCP3</text>
<text x="29.2" y="42.9">TCP2</text>
<text x="49.7" y="47.9">ADC_CS</text>
<text x="25.6" y="53">ANALOG0</text>
<text x="29.2" y="50.5">TCN3</text>
<text x="49.7" y="50.5">TC1_CS</text>
<text x="49.7" y="53">TC2_CS</text>
<text x="25.6" y="55.6">ANALOG1</text>
<text x="25.6" y="58.1">ANALOG2</text>
<text x="49.7" y="58.1">SPI_MISO</text>
<text x="49.7" y="55.6">TC3_CS</text>
<text x="25.6" y="60.6">ANALOG3</text>
<text x="25.6" y="65.7">ANALOG5</text>
<text x="25.6" y="63.2">ANALOG4</text>
<text x="49.7" y="63.2">SPI_CLK</text>
<text x="49.7" y="60.6">SPI_MOSI</text>
<text x="112.8" y="60.4" transform="rotate(-90 112.8 60.4)">2</text>
<text x="25.6" y="68.3">ANALOG6</text>
<text x="25.6" y="70.8">ANALOG7</text>
<text x="10.3" y="85.9">B</text>
<text x="285.3" y="85.9">B</text>
<text x="179.2" y="114">SPI_CLK</text>
<text x="221.1" y="114">SPI_CLK</text>
<text x="263" y="114">SPI_CLK</text>
<text x="151.1" y="116.5">TCP1</text>
<text x="168.5" y="114.4" transform="rotate(-90 168.5 114.4)">V_{CC}</text>
<text x="179.2" y="116.5">SPI_MISO</text>
<text x="193" y="116.5">TCP2</text>
<text x="210.4" y="114.4" transform="rotate(-90 210.4 114.4)">V_{CC}</text>
<text x="221.1" y="116.5">SPI_MISO</text>
<text x="235" y="116.5">TCP3</text>
<text x="252.3" y="114.4" transform="rotate(-90 252.3 114.4)">V_{CC}</text>
<text x="263" y="116.5">SPI_MISO</text>
<text x="49.7" y="120.3">ADC_CS</text>
<text x="105.6" y="122.9">SPI_MISO</text>
<text x="151.1" y="121.6">TCN1</text>
<text x="179.2" y="121.6">TC1_CS</text>
<text x="193" y="121.6">TCN2</text>
<text x="221.1" y="121.6">TC2_CS</text>
<text x="234.9" y="121.6">TCN3</text>
<text x="263" y="121.6">TC3_CS</text>
<text x="48.4" y="130.5">ANALOG1</text>
<text x="48.4" y="128">ANALOG0</text>
<text x="10.3" y="135.9">C</text>
<text x="48.4" y="135.6">ANALOG3</text>
<text x="48.4" y="133">ANALOG2</text>
<text x="285.3" y="135.9">C</text>
<text x="48.4" y="140.7">ANALOG5</text>
<text x="48.4" y="138.1">ANALOG4</text>
<text x="48.4" y="143.2">ANALOG6</text>
<text x="48.4" y="145.7">ANALOG7</text>
<text x="48.1" y="150.8">SPI_MOSI</text>
<text x="49.2" y="153.4">SPI_CLK</text>
<text x="10.3" y="185.9">D</text>
<text x="285.3" y="185.9">D</text>
<text x="35" y="199.9">1</text>
<text x="85" y="199.9">2</text>
<text x="135" y="199.9">3</text>
<text x="185" y="199.9">4</text>
<text x="235" y="199.9">5</text>
<text x="285" y="199.9">6</text>
</g>
<g font-size="1.8" fill="#0000c2">
<text x="87.3" y="28.1">try</text>
<text x="91" y="28.1">to</text>
<text x="94" y="28.1">find</text>
<text x="98.8" y="28.1">X7R</text>
<text x="103.7" y="28.1">or</text>
<text x="106.8" y="28.1">better</text>
<text x="113.5" y="28.1">rated</text>
<text x="119.6" y="28.1">caps</text>
<text x="244.8" y="29.3">series</text>
<text x="251.6" y="29.3">resistor</text>
<text x="260" y="29.3">is</text>
<text x="262.8" y="29.3">500</text>
<text x="267.6" y="29.3">ohms,</text>
<text x="94.9" y="33.2">in</text>
<text x="94.9" y="35.2">into</text>
<text x="97.9" y="33.2">case</text>
<text x="99.7" y="35.2">the</text>
<text x="103.4" y="33.2">we</text>
<text x="103.9" y="35.2">3.3V</text>
<text x="107" y="33.2">want</text>
<text x="109.1" y="35.2">regulator</text>
<text x="112.5" y="33.2">to</text>
<text x="115.5" y="33.2">put</text>
<text x="119" y="35.2">to</text>
<text x="119.7" y="33.2">5V</text>
<text x="141.9" y="34.4">series</text>
<text x="148.7" y="34.4">resistor</text>
<text x="157.1" y="34.4">is</text>
<text x="159.9" y="34.4">160</text>
<text x="164.7" y="34.4">ohms,</text>
<text x="191.5" y="30.6">try</text>
<text x="195.1" y="30.6">to</text>
<text x="198.1" y="30.6">find</text>
<text x="202.9" y="30.6">X7R</text>
<text x="207.8" y="30.6">or</text>
<text x="210.9" y="30.6">better</text>
<text x="217.6" y="30.6">rated</text>
<text x="223.7" y="30.6">caps</text>
<text x="244.8" y="31.4">rated</text>
<text x="244.8" y="33.4">LED on</text>
<text x="244.8" y="35.5">draws</text>
<text x="250.9" y="31.4">to</text>
<text x="251.4" y="35.5">5mA</text>
<text x="252.9" y="33.4">a</text>
<text x="253.9" y="31.4">power</text>
<text x="255.2" y="33.4">5V</text>
<text x="256.6" y="35.5">to</text>
<text x="258.7" y="33.4">supply.</text>
<text x="259.6" y="35.5">reduce</text>
<text x="260.6" y="31.4">a</text>
<text x="262.9" y="31.4">2.5V</text>
<text x="266.6" y="33.4">The</text>
<text x="267.1" y="35.5">the</text>
<text x="268.2" y="31.4">Vf</text>
<text x="270.9" y="33.4">LED</text>
<text x="94.9" y="37.2">reduce</text>
<text x="94.9" y="39.3">general</text>
<text x="94.9" y="41.3">having</text>
<text x="102.3" y="41.3">a</text>
<text x="102.5" y="37.2">heat</text>
<text x="103.2" y="39.3">heat</text>
<text x="104.6" y="41.3">Vo-Vi</text>
<text x="107.7" y="37.2">losses</text>
<text x="108.5" y="39.3">profile,</text>
<text x="111.3" y="41.3">will</text>
<text x="114.9" y="37.2">or</text>
<text x="115.7" y="41.3">reduce</text>
<text x="116.4" y="39.3">since</text>
<text x="118" y="37.2">just</text>
<text x="141.9" y="36.5">rated</text>
<text x="141.9" y="38.5">LED on</text>
<text x="141.9" y="40.6">LED draws</text>
<text x="148" y="36.5">to</text>
<text x="150" y="38.5">a</text>
<text x="151" y="36.5">power</text>
<text x="152.3" y="38.5">3.3V</text>
<text x="153.2" y="40.6">5mA</text>
<text x="157.6" y="38.5">supply.</text>
<text x="157.7" y="36.5">a</text>
<text x="158.3" y="40.6">to</text>
<text x="160" y="36.5">2.5V</text>
<text x="161.4" y="40.6">reduce</text>
<text x="165.3" y="36.5">Vf</text>
<text x="165.5" y="38.5">The</text>
<text x="244.8" y="37.5">power</text>
<text x="244.8" y="39.6">introduced.</text>
<text x="251.5" y="37.5">consumption</text>
<text x="264.7" y="37.5">overhead</text>
<text x="94.9" y="43.4">heat.</text>
<text x="141.9" y="42.6">the</text>
<text x="141.9" y="44.7">overhead</text>
<text x="146.1" y="42.6">power</text>
<text x="151.6" y="44.7">introduced.</text>
<text x="152.7" y="42.6">consumption</text>
<text x="244.8" y="43.3">^ calculated</text>
<text x="244.8" y="45.4">R =</text>
<text x="250" y="45.4">(V_s</text>
<text x="257.8" y="43.3">based</text>
<text x="257.8" y="45.4">V_f)/I_f</text>
<text x="264.5" y="43.3">on</text>
<text x="268" y="43.3">formula:</text>
<text x="141.9" y="48.4">^ calculated</text>
<text x="141.9" y="50.4">R =</text>
<text x="147.1" y="50.4">(V_s</text>
<text x="154.9" y="48.4">based</text>
<text x="155" y="50.4">V_f)/I_f</text>
<text x="161.6" y="48.4">on</text>
<text x="165.1" y="48.4">formula:</text>
<text x="136.8" y="59.8">V_MAX =</text>
<text x="146.6" y="59.8">55V</text>
<text x="78.4" y="64.9">input</text>
<text x="84.4" y="64.9">cap</text>
<text x="88.9" y="64.9">must</text>
<text x="94.7" y="64.9">be</text>
<text x="136.8" y="61.9">V_OUT =</text>
<text x="136.8" y="63.9">I_MAX =</text>
<text x="136.8" y="66">==</text>
<text x="141.2" y="66">PROTECTIONS ==</text>
<text x="146.1" y="63.9">100mA</text>
<text x="146.4" y="61.9">5V</text>
<text x="188.9" y="63.6">input</text>
<text x="188.9" y="65.7">rated</text>
<text x="194.9" y="63.6">cap</text>
<text x="195" y="65.7">&gt;=55V</text>
<text x="199.4" y="63.6">must</text>
<text x="202.8" y="65.7">since</text>
<text x="205.2" y="63.6">be</text>
<text x="208.9" y="65.7">we</text>
<text x="252.4" y="63.6">V_MAX =</text>
<text x="252.4" y="65.7">V_OUT =</text>
<text x="262" y="65.7">3.3V</text>
<text x="262.1" y="63.6">55V</text>
<text x="78.4" y="67">rated</text>
<text x="78.4" y="69">want</text>
<text x="78.4" y="71">same</text>
<text x="83.9" y="69">to</text>
<text x="84.5" y="67">&gt;=55V</text>
<text x="84.6" y="71">as</text>
<text x="87" y="69">rate</text>
<text x="87.9" y="71">the</text>
<text x="91.9" y="69">to</text>
<text x="92" y="71">VREG max</text>
<text x="92.3" y="67">since</text>
<text x="95" y="69">the</text>
<text x="98.4" y="67">we</text>
<text x="136.8" y="68">&gt;</text>
<text x="136.8" y="70.1">&gt;</text>
<text x="139.6" y="68">OVER CURRENT</text>
<text x="139.6" y="70.1">OVER TEMP</text>
<text x="188.9" y="67.7">want</text>
<text x="188.9" y="69.8">same</text>
<text x="194.4" y="67.7">to</text>
<text x="195" y="69.8">as</text>
<text x="197.5" y="67.7">rate</text>
<text x="198.4" y="69.8">the</text>
<text x="202.4" y="67.7">to</text>
<text x="202.5" y="69.8">VREG max</text>
<text x="205.4" y="67.7">the</text>
<text x="252.4" y="67.7">I_MAX =</text>
<text x="252.4" y="69.8">==</text>
<text x="252.4" y="71.8">&gt;</text>
<text x="255.2" y="71.8">OVER CURRENT</text>
<text x="256.7" y="69.8">PROTECTIONS ==</text>
<text x="261.6" y="67.7">100mA</text>
<text x="136.8" y="72.1">&gt;</text>
<text x="136.8" y="74.1">&gt;</text>
<text x="139.6" y="72.1">SHORT CIRCUIT</text>
<text x="139.6" y="74.1">UVLO</text>
<text x="252.4" y="73.9">&gt;</text>
<text x="252.4" y="75.9">&gt;</text>
<text x="252.4" y="78">&gt;</text>
<text x="255.2" y="73.9">OVER TEMP</text>
<text x="255.2" y="75.9">SHORT CIRCUIT</text>
<text x="255.2" y="78">UVLO</text>
<text x="147" y="148.7">The</text>
<text x="151.4" y="148.7">same</text>
<text x="157.5" y="148.7">thermocouple</text>
<text x="171.6" y="148.7">ICs</text>
<text x="175.6" y="148.7">we</text>
<text x="179.2" y="148.7">used</text>
<text x="184.8" y="148.7">last</text>
<text x="147" y="150.8">year.</text>
<text x="147" y="152.8">have</text>
<text x="147" y="154.9">for</text>
<text x="150.8" y="154.9">K-type</text>
<text x="152.5" y="152.8">the</text>
<text x="152.8" y="150.8">They're</text>
<text x="156.7" y="152.8">functionality</text>
<text x="158.8" y="154.9">thermocouples!</text>
<text x="160.6" y="150.8">not</text>
<text x="164.8" y="150.8">too</text>
<text x="169" y="150.8">expensive,</text>
<text x="169.7" y="152.8">we</text>
<text x="173.3" y="152.8">need.</text>
<text x="179.5" y="152.8">Designed</text>
<text x="179.9" y="150.8">and</text>
<text x="184.6" y="150.8">they</text>
<text x="26.4" y="174.1">10MHz</text>
<text x="26.4" y="176.2">a</text>
<text x="26.4" y="178.2">meaning</text>
<text x="28.7" y="176.2">series</text>
<text x="33.8" y="174.1">external</text>
<text x="35.5" y="176.2">resonance,</text>
<text x="35.5" y="178.2">it</text>
<text x="38" y="178.2">doesn't</text>
<text x="42.6" y="174.1">clock</text>
<text x="46.1" y="178.2">need</text>
<text x="48.8" y="174.1">with</text>
<text x="26.4" y="180.3">load</text>
<text x="26.4" y="182.3">over</text>
<text x="26.4" y="184.4">clock,</text>
<text x="31.5" y="182.3">the</text>
<text x="31.6" y="180.3">capacitors.</text>
<text x="33.1" y="184.4">so</text>
<text x="35.6" y="182.3">7.68MHz</text>
<text x="36.5" y="184.4">we</text>
<text x="40.1" y="184.4">are</text>
<text x="43.3" y="180.3">10MHz</text>
<text x="44.3" y="184.4">effectively</text>
<text x="44.9" y="182.3">standard</text>
<text x="50.7" y="180.3">is</text>
<text x="26.4" y="186.4">overclocking</text>
<text x="39.4" y="186.4">to</text>
<text x="42.5" y="186.4">~40kSPS</text>
</g>
<g font-size="1.8" fill="#006464">
<text x="232.9" y="27.5">GND</text>
<text x="26.2" y="33.9">b2b</text>
<text x="30.9" y="33.9">mezzanine</text>
<text x="40.7" y="31.3">J1</text>
<text x="42.1" y="33.9">connector</text>
<text x="52.6" y="33.9">(30P)</text>
<text x="126.2" y="31.3">GND</text>
<text x="237.5" y="35.2">R2</text>
<text x="52.1" y="37.7">GND</text>
<text x="52.1" y="40.2">VBUS</text>
<text x="89.4" y="37.7">+5V</text>
<text x="130.8" y="39">R1</text>
<text x="202.4" y="36.4">+5V</text>
<text x="237.5" y="41.2">D2</text>
<text x="74.5" y="46.6">LV LDO bypass</text>
<text x="85.2" y="44">JP2</text>
<text x="111.8" y="47.9">V1</text>
<text x="130.8" y="45">D1</text>
<text x="130.8" y="47.5">LED</text>
<text x="192" y="45.3">5V</text>
<text x="195.4" y="45.3">bypass</text>
<text x="198.3" y="42.8">JP1</text>
<text x="209.7" y="46.6">MCP1792x-5002xDB</text>
<text x="218.3" y="44">U1</text>
<text x="237.5" y="43.7">LED</text>
<text x="103" y="50.4">MCP1792x-3302xDB</text>
<text x="186.7" y="50.4">VBUS</text>
<text x="201.8" y="52.9">C8</text>
<text x="214.9" y="50.4">VI</text>
<text x="221.9" y="50.4">VO</text>
<text x="235" y="52.9">C9</text>
<text x="240" y="50.4">+5V</text>
<text x="74.9" y="54.2">VBUS</text>
<text x="92.9" y="59.3">10uF</text>
<text x="95.1" y="56.7">C4</text>
<text x="108.2" y="54.2">VI</text>
<text x="113.9" y="58.2" transform="rotate(-90 113.9 58.2)">GND</text>
<text x="115.2" y="54.2">VO</text>
<text x="128.3" y="56.7">C5</text>
<text x="128.3" y="59.3">10uF</text>
<text x="133.4" y="54.2">+3V3</text>
<text x="199.6" y="55.5">10uF</text>
<text x="220.6" y="54.4" transform="rotate(-90 220.6 54.4)">GND</text>
<text x="235" y="55.5">10uF</text>
<text x="217.7" y="63.1">GND</text>
<text x="52.1" y="68.2">+3V3</text>
<text x="52.1" y="70.7">VBUS</text>
<text x="111" y="66.9">GND</text>
<text x="27.7" y="73.3">GND</text>
<text x="52.1" y="73.3">GND</text>
<text x="104.6" y="97.4">GND GND</text>
<text x="157.4" y="101.2">C1</text>
<text x="199.3" y="101.2">C2</text>
<text x="241.2" y="101.2">C3</text>
<text x="74.8" y="107.5">ADS1256IDBR</text>
<text x="78.8" y="105">ADC1</text>
<text x="96.8" y="107.5">100nF</text>
<text x="100.2" y="105">C6</text>
<text x="115.6" y="107.5">C7</text>
<text x="115.6" y="105">100nF</text>
<text x="155.7" y="103.7">100nF</text>
<text x="165" y="103.7">+3V3</text>
<text x="169.8" y="106.3">TC1</text>
<text x="197.6" y="103.7">100nF</text>
<text x="206.9" y="103.7">+3V3</text>
<text x="211.7" y="106.3">TC2</text>
<text x="239.5" y="103.7">100nF</text>
<text x="248.8" y="103.7">+3V3</text>
<text x="253.6" y="106.3">TC3</text>
<text x="116.8" y="112.6">+3V3</text>
<text x="147" y="108.8">GND</text>
<text x="169.8" y="108.8">MAX31855KASA</text>
<text x="170.8" y="113.9">SCK</text>
<text x="189" y="108.8">GND</text>
<text x="211.7" y="108.8">MAX31855KASA</text>
<text x="212.7" y="113.9">SCK</text>
<text x="230.9" y="108.8">GND</text>
<text x="253.6" y="108.8">MAX31855KASA</text>
<text x="254.6" y="113.9">SCK</text>
<text x="123.2" y="115.2">+3V3</text>
<text x="160.5" y="116.4">T+</text>
<text x="172" y="116.4">SO</text>
<text x="202.4" y="116.4">T+</text>
<text x="213.9" y="116.4">SO</text>
<text x="244.3" y="116.4">T+</text>
<text x="255.8" y="116.4">SO</text>
<text x="160.5" y="121.5">T-</text>
<text x="168.5" y="122.7" transform="rotate(-90 168.5 122.7)">GND</text>
<text x="172.1" y="121.5">~{CS}</text>
<text x="202.4" y="121.5">T-</text>
<text x="210.4" y="122.7" transform="rotate(-90 210.4 122.7)">GND</text>
<text x="214" y="121.5">~{CS}</text>
<text x="244.3" y="121.5">T-</text>
<text x="252.3" y="122.7" transform="rotate(-90 252.3 122.7)">GND</text>
<text x="255.9" y="121.5">~{CS}</text>
<text x="165.6" y="131.7">GND</text>
<text x="207.5" y="131.7">GND</text>
<text x="249.4" y="131.7">GND</text>
<text x="28.8" y="163.4">Crystal</text>
<text x="33" y="166">Y1</text>
<text x="108" y="181.2">GND</text>
<text x="108" y="183.7">GND</text>
</g>
<g font-size="1.8" fill="#a90000">
<text x="36.8" y="36.6">1</text>
<text x="36.8" y="39.1">2</text>
<text x="36.8" y="41.7">3</text>
<text x="45" y="36.6">30</text>
<text x="45" y="39.1">29</text>
<text x="45" y="41.7">28</text>
<text x="36.8" y="44.2">4</text>
<text x="36.8" y="46.7">5</text>
<text x="45" y="44.2">27</text>
<text x="45" y="46.7">26</text>
<text x="36.8" y="49.3">6</text>
<text x="36.8" y="51.8">7</text>
<text x="45" y="49.3">25</text>
<text x="45" y="51.8">24</text>
<text x="106" y="53.1">1</text>
<text x="118.7" y="53.1">3</text>
<text x="212.7" y="49.3">1</text>
<text x="225.4" y="49.3">3</text>
<text x="36.2" y="59.4">10</text>
<text x="36.8" y="54.4">8</text>
<text x="36.8" y="56.9">9</text>
<text x="45" y="54.4">23</text>
<text x="45" y="56.9">22</text>
<text x="45" y="59.4">21</text>
<text x="219.5" y="56.6" transform="rotate(-90 219.5 56.6)">2</text>
<text x="36.2" y="62">11</text>
<text x="36.2" y="64.5">12</text>
<text x="45" y="62">20</text>
<text x="45" y="64.5">19</text>
<text x="36.2" y="67.1">13</text>
<text x="36.2" y="69.6">14</text>
<text x="45" y="67.1">18</text>
<text x="45" y="69.6">17</text>
<text x="36.2" y="72.1">15</text>
<text x="45" y="72.1">16</text>
<text x="167.4" y="109.9" transform="rotate(-90 167.4 109.9)">4</text>
<text x="175.8" y="112.8">5</text>
<text x="209.3" y="109.9" transform="rotate(-90 209.3 109.9)">4</text>
<text x="217.7" y="112.8">5</text>
<text x="251.2" y="109.9" transform="rotate(-90 251.2 109.9)">4</text>
<text x="259.6" y="112.8">5</text>
<text x="158" y="115.3">3</text>
<text x="175.8" y="115.3">7</text>
<text x="200" y="115.3">3</text>
<text x="217.7" y="115.3">7</text>
<text x="241.9" y="115.3">3</text>
<text x="259.6" y="115.3">7</text>
<text x="158" y="120.4">2</text>
<text x="167.4" y="125.2" transform="rotate(-90 167.4 125.2)">1</text>
<text x="175.8" y="120.4">6</text>
<text x="200" y="120.4">2</text>
<text x="209.3" y="125.2" transform="rotate(-90 209.3 125.2)">1</text>
<text x="217.7" y="120.4">6</text>
<text x="241.9" y="120.4">2</text>
<text x="251.2" y="125.2" transform="rotate(-90 251.2 125.2)">1</text>
<text x="259.6" y="120.4">6</text>
</g>
<g font-size="1.8" fill="#d71619">
<text x="20" y="104.6">do</text>
<text x="20" y="106.6">functionality</text>
<text x="23.8" y="104.6">we</text>
<text x="27.7" y="104.6">want</text>
<text x="33.3" y="106.6">to</text>
<text x="33.5" y="104.6">to</text>
<text x="36.7" y="106.6">the</text>
<text x="36.9" y="104.6">introduce</text>
<text x="41.1" y="106.6">board?</text>
<text x="47.2" y="104.6">the</text>
<text x="49.1" y="106.6">or</text>
<text x="51.7" y="104.6">reset</text>
<text x="52.5" y="106.6">should</text>
<text x="20" y="108.7">we</text>
<text x="20" y="110.7">reboot</text>
<text x="23.9" y="108.7">just</text>
<text x="27.5" y="110.7">if</text>
<text x="28.9" y="108.7">have</text>
<text x="30.3" y="110.7">needed?</text>
<text x="34.7" y="108.7">an</text>
<text x="38.5" y="108.7">external</text>
<text x="47.6" y="108.7">MOSFET</text>
</g>
<g font-size="1.4" fill="#006464">
<text x="94" y="112.5">AVDD</text>
<text x="93.9" y="115">DVDD</text>
<text x="64.5" y="120.1">~{CS}</text>
<text x="64.5" y="122.7">~{RESET}</text>
<text x="64.5" y="125.2">~{SYNC},_~{PDWN}</text>
<text x="93.9" y="120.1">~{DRDY}</text>
<text x="93.9" y="122.7">DOUT</text>
<text x="64.5" y="127.7">AIN0</text>
<text x="64.5" y="130.3">AIN1</text>
<text x="64.5" y="132.8">AIN2</text>
<text x="64.5" y="135.4">AIN3</text>
<text x="64.5" y="137.9">AIN4</text>
<text x="64.5" y="140.4">AIN5</text>
<text x="64.5" y="143">AIN6</text>
<text x="64.5" y="145.5">AIN7</text>
<text x="64.5" y="148.1">AINCOM</text>
<text x="64.5" y="150.6">DIN</text>
<text x="64.5" y="153.1">SCLK</text>
<text x="64.5" y="155.7">VREFN</text>
<text x="64.5" y="158.2">VREFP</text>
<text x="64.5" y="160.8">XTAL1/CLKIN</text>
<text x="64.5" y="163.3">XTAL2</text>
<text x="64.5" y="168.4">D0/CLKOUT</text>
<text x="64.5" y="170.9">D1</text>
<text x="64.5" y="173.5">D2</text>
<text x="64.5" y="176">D3</text>
<text x="93.7" y="183.6">DGND</text>
<text x="93.8" y="181.1">AGND</text>
</g>
<g font-size="1.4" fill="#a90000">
<text x="101" y="111.5">1</text>
<text x="59.9" y="119.1">20</text>
<text x="100.5" y="114">16</text>
<text x="100.5" y="119.1">21</text>
<text x="59.9" y="121.7">15</text>
<text x="59.9" y="124.2">14</text>
<text x="100.5" y="121.7">22</text>
<text x="60.3" y="126.7">6</text>
<text x="60.3" y="129.3">7</text>
<text x="60.3" y="131.8">8</text>
<text x="59.9" y="136.9">10</text>
<text x="60.3" y="134.4">9</text>
<text x="59.9" y="139.4">11</text>
<text x="59.9" y="142">12</text>
<text x="59.9" y="144.5">13</text>
<text x="59.9" y="149.6">23</text>
<text x="60.3" y="147.1">5</text>
<text x="59.9" y="152.1">24</text>
<text x="60.3" y="154.7">3</text>
<text x="59.9" y="159.8">19</text>
<text x="60.3" y="157.2">4</text>
<text x="59.9" y="162.3">18</text>
<text x="59.9" y="167.4">25</text>
<text x="59.9" y="169.9">26</text>
<text x="59.9" y="172.5">27</text>
<text x="59.9" y="175">28</text>
<text x="100.5" y="182.6">17</text>
<text x="101" y="180.1">2</text>
</g>
</svg>
